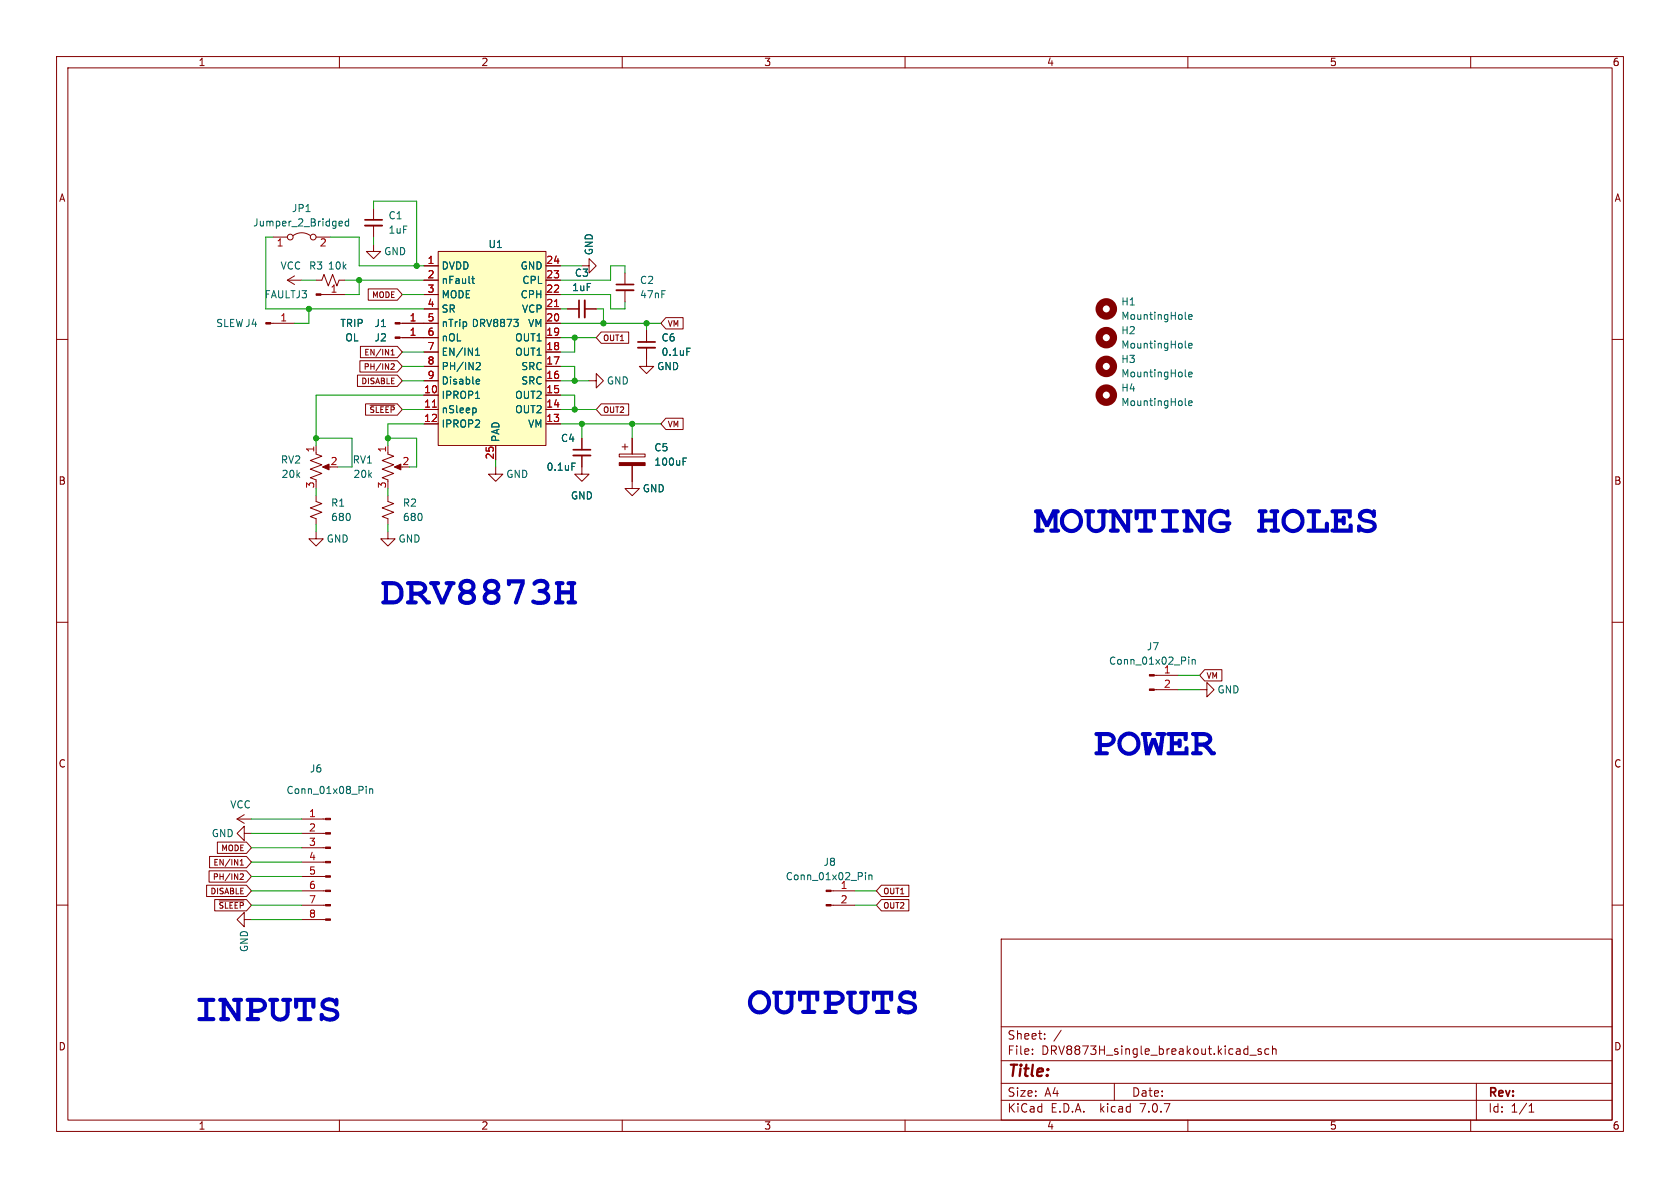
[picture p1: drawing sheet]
<svg xmlns="http://www.w3.org/2000/svg" width="297mm" height="210mm" viewBox="0 0 297 210" stroke-linecap="round" stroke-linejoin="round" font-family="sans-serif">
<g fill="none" stroke="#840000" stroke-width=".18">
<path d="M10 10h277v190h-277zM12 12h273v186h-273zM60 10v2M110 10v2M160 10v2M210 10v2M260 10v2M66 36.8v2.1M66 39.9v2M10 60h2M47.9 57.2h4.2M48.3 41.9h2.5"/>
<path d="M50.8 49.5h2.5M50.8 49.5l1.3 .8M51.8 41.7a2.54 2.54 0 0 1 3.1 0M52.1 48.8l-1.3 .7M55.9 49.5h1l.4-1 .7 2 .8-2 .8 2 .3-1h1.1M55.9 41.9h2.5M56.7 52.1h4.3M65.1 51.1h5.1l.9 1-.9 1h-5.1zM66 43.2v1.3h1.3l-1.3 1.2-1.2-1.2h1.2M70.7 59.7h6.8M70.7 57.2h6.8M74.9 54.6h2.6"/>
<path d="M74.9 49.5h2.6M74.9 52.1h2.6M74.9 47h2.6M77.5 44.5h19v34.2h-19zM96.5 59.7h2.6M96.5 57.2h2.6M96.5 54.6h2.6M96.5 49.5h2.6M96.5 52.1h2.6M96.5 47h2.6M100.3 54.6h2.1M102.9 47h1.2v-1.3l1.3 1.3-1.3 1.3v-1.3"/>
<path d="M103.4 54.6h2M106.3 58.7h4.8v2h-4.8l-.9-1zM110.5 48.3v2M110.5 51.3v2M114.3 58.4v2.1M117.7 56.1h3.1v2.1h-3.1l-.9-1zM285 60h2M55.9 78.7v1.3M63.2 66.3h7l.9 1-.9 1h-7zM63.6 63.8h6.6l.9 1-.9 1h-6.6zM63.7 61.2h6.5l.9 1-.9 1h-6.5zM64.6 71.4h5.6l.9 1-.9 1h-5.6z"/>
<path d="M65.4 71.6h4.4M68.6 78.7v1.3M69.1 64.4l.4-.1 .2 .3-.6 .7h.6M69.1 62.8h.6M69.1 62l.3-.2v1M74.9 69.9h2.6M74.9 72.4h2.6M74.9 74.9h2.6M74.9 67.3h2.6M74.9 64.8h2.6M74.9 62.2h2.6M87.6 78.7v2.6"/>
<path d="M96.5 69.9h2.6M96.5 72.4h2.6M96.5 74.9h2.6M96.5 67.3h2.6M96.5 64.8h2.6M96.5 62.2h2.6M102.9 77.5v2M104.1 67.3h1.3v-1.3l1.3 1.3-1.3 1.3v-1.3M106.3 71.4h4.8v2h-4.8l-.9-1zM110 79h1M110.5 78.5v1M111.8 77.5v2.8"/>
<path d="M114.3 61.5v3.3h1.3l-1.3 1.2-1.3-1.2h1.3M117.7 73.9h3.1v2h-3.1l-.9-1zM55.9 94v1.3h1.2l-1.2 1.2-1.3-1.2h1.3M55.9 80.3l1 .3-2 .8 2 .8-2 .7 2 .8-2 .8 1 .3v.3M55.9 87.6v1l1 .4-2 .8 2 .8-2 .7 1 .4v1M57.4 82.6h1M68.6 80.3l1 .3-2 .8 2 .8-2 .7 2 .8-2 .8 1 .3v.3M68.6 87.6v1l1 .4-2 .8 2 .8-2 .7 1 .4v1M68.6 94v1.3h1.2l-1.2 1.2-1.3-1.2h1.3M70.1 82.6h1M87.6 82.6v1.2h1.3l-1.3 1.3-1.2-1.3h1.2M102.9 80.5v3.3h1.2l-1.2 1.3-1.3-1.3h1.3"/>
<path d="M109.5 80.3h4.5v.5h-4.5zM111.8 82.3v4.1h1.2l-1.2 1.2-1.3-1.2h1.3M10 110h2M204.1 119.4h4.2M213 118.4h3v2h-3l-.9-1zM285 110h2M204.1 121.9h4.2M212.1 121.9h1.3v-1.2l1.2 1.2-1.2 1.3v-1.3M10 160h2M36.5 156.5h7.1l.8 1-.8 1h-7.1zM37 153.9h6.6l.8 1-.8 1h-6.6zM37 151.4h6.6l.8 1-.8 1h-6.6z"/>
<path d="M38 159h5.6l.8 1-.8 1h-5.6zM38.4 148.9h5.2l.8 1-.8 1h-5.2zM38.8 159.3h4.3M41.9 144.8l1.3 .7M41.9 144.8h2.5M42.5 154.6l.3-.1 .2 .3-.6 .7h.6M42.5 152.9h.5M42.5 152.2l.2-.3v1M43.2 147.3v-1.2l-1.3 1.2 1.3 1.3v-1.3h1.2M43.2 144l-1.3 .8M53.3 157.5h4.3M53.3 144.8h4.3"/>
<path d="M53.3 154.9h4.3M53.3 152.4h4.3M53.3 149.9h4.3M53.3 147.3h4.3M146.9 157.5h4.2M155.8 156.5h4.9v2h-4.9l-.9-1zM155.8 159h4.9v2h-4.9l-.9-1zM285 160h2M43.2 162.6v-1.3l-1.3 1.3 1.3 1.2v-1.2h1.2M53.3 160h4.3M53.3 162.6h4.3M146.9 160h4.2"/>
<path d="M177 166h108v32h-108zM60 198v2M110 198v2M160 198v2M177 194.5h108M177 191.5h108M177 187.5h108M177 181.5h108M182.5 186.3v.1M182.5 185.5v.1M184.7 183.6v.1M184.7 182.8v.1"/>
<path d="M187.6 182.1l-1.3 2M197 191.5v3M210 198v2M221 186.5h1.1M223 185.5l-.4-.1-.2 .2 .1 .2 .5 .2v.3h-.6M224.3 185.5l-.4-.1-.3 .3v.4l.1 .2h.6M225 185.5l.2-.1 .3 .1 .1 .9M225 184.9v1.5M260 198v2M261 191.5v6.5M270.3 196.6h.9M270.3 195.5l.4-.4v1.5"/>
<circle cx="51.3" cy="41.9" r=".51"/>
<circle cx="55.4" cy="41.9" r=".51"/>
</g>
<path d="M64.5 39.9h3.1M103.4 53.1v3M109 51.3h3M112.8 61.5h3M101.3 80.5h3.1" fill="none" stroke="#840000" stroke-width=".33"/>
<path d="M64.5 38.9h3.1M102.4 53.1v3M109 50.3h3M101.3 79.5h3.1M112.8 60.5h3" fill="none" stroke="#840000" stroke-width=".3"/>
<g fill="#840000" stroke="#840000" stroke-width=".18">
<path d="M109.5 81.8h4.5v.5h-4.5z"/>
<path d="M69.8 59.6h.9v.2h-.9z"/>
<path d="M47 57h.9v.3h-.9z"/>
<path d="M55.9 51.9h.8v.3h-.8z"/>
<path d="M69.8 57h.9v.3h-.9z"/>
<path d="M203.2 121.8h.9v.2h-.9z"/>
<path d="M203.2 119.3h.9v.2h-.9z"/>
<path d="M57 82.6l1.2-.6v1.1z"/>
<path d="M69.7 82.6l1.2-.6v1.1z"/>
<path d="M146 159.9h.9v.2h-.9z"/>
<path d="M146 157.4h.9v.2h-.9z"/>
<path d="M57.6 162.4h.8v.3h-.8z"/>
<path d="M57.6 159.9h.8v.2h-.8z"/>
<path d="M57.6 157.4h.8v.2h-.8z"/>
<path d="M57.6 154.8h.8v.3h-.8z"/>
<path d="M57.6 152.3h.8v.2h-.8z"/>
<path d="M57.6 149.7h.8v.3h-.8z"/>
<path d="M57.6 147.2h.8v.2h-.8z"/>
<path d="M57.6 144.7h.8v.2h-.8z"/>
</g>
<g fill="none" stroke="#006464" stroke-width=".18">
<path d="M60 39.9h.5M60 39.2l.4-.1 .1 .3-.6 .1M61.6 39.2l-.3-.1-.3 .2 .1 .6h.5M61.6 38.7v1.2M83.4 49.3h.5M83.6 48.8v1.1l.3 .2M90.8 56.5h.8l-.4 .4M91.5 57l.1 .2-.1 .5M209.5 56.3l.2 .2M210.1 56l.6-.1v-.2l-.4-.1-.2 .2 .1 .6h.5M83.9 72.1l.3 .3v.3l-.3 .3M84.1 70.4h.7"/>
<path d="M84.1 62.8h.7M84.1 61.9l.3-.4v1.3M84.2 64.2l.5-.1 .2 .3-.8 .9h.8M84.4 67l.3 .1 .1 .2-.6 .2M84.7 67.8l-.3 .1M121.4 61.5h.6M209.5 61.4l.2 .1M209.5 66.4l.2 .2M209.5 71.5l.2 .2M210.1 61.1l.6-.1v-.2l-.4-.1-.2 .2 .1 .6h.5M210.1 66.2l.6-.1v-.3h-.4l-.2 .2 .1 .6h.5M210.1 71.3l.6-.1v-.3h-.4l-.2 .1 .1 .6h.5"/>
<path d="M101.1 81.9h.6M120.8 81.6h.4M120.8 81h.6M210.2 116.1v.2M210.2 116.6v.8M210.8 116.6v.8M210.8 116.7l.1-.1h.3l.1 .8M64.7 139v.1M64.7 139.4v.9M65.3 139.4v.9M65.3 139.6l.2-.2 .3 .1 .1 .8M153 154.2v.2"/>
<path d="M153 154.7v.8M153.6 154.7v.8M153.6 154.8l.2-.1h.3l.1 .8"/>
</g>
<path d="M77.5 44.5h19v34.2h-19z" fill="#ffffc2" stroke="#ffffc2" stroke-width=".18"/>
<path d="M98 54.2h.8M76.4 72h.8" fill="none" stroke="#a90000" stroke-width=".18"/>
<g fill="none" stroke="#840000" stroke-width="1.3">
<circle cx="195.6" cy="54.6" r="1.27"/>
<circle cx="195.6" cy="59.7" r="1.27"/>
<circle cx="195.6" cy="69.8" r="1.27"/>
<circle cx="195.6" cy="64.8" r="1.27"/>
</g>
<g fill="none" stroke="#009600" stroke-width=".18">
<path d="M66 36.8v-1.2h7.7v11.4M48.3 41.9h-1.3v12.7h27.9M53.3 49.5h2.6M54.6 54.6v2.6h-2.5M58.4 41.9h5.1v5.1h11.4M61 49.5h13.9M63.5 49.5v2.6h-2.5M66 41.9v1.3M71.1 52.1h3.8M99.1 54.6h1.2M99.1 52.1h8.8v2.5h2.6v-1.3M99.1 57.2h17.7"/>
<path d="M99.1 47h3.8M99.1 59.7h6.3M101.6 59.7v2.5h-2.5M105.4 54.6h1.3v2.6M110.5 48.3v-1.3h-2.6v2.5h-8.8M114.3 57.2v1.2M55.9 77.5h6.3v5.1h-2.5M68.6 77.5h5.1v5.1h-1.3M71.1 64.8h3.8M71.1 72.4h3.8M71.1 67.3h3.8M71.1 62.2h3.8"/>
<path d="M74.9 69.9h-19v8.8M74.9 74.9h-6.3v3.8M99.1 64.8h2.5v2.5M99.1 69.9h2.5v2.5M99.1 74.9h17.7M99.1 72.4h6.3M99.1 67.3h5M102.9 74.9v2.6M111.8 74.9v2.6M55.9 86.4v1.2M55.9 92.7v1.3M68.6 86.4v1.2"/>
<path d="M68.6 92.7v1.3M87.6 81.3v1.3M208.3 119.4h3.8M208.3 121.9h3.8M44.4 157.5h8.9M44.4 154.9h8.9M44.4 152.4h8.9M44.4 144.8h8.9M44.4 149.9h8.9M44.4 147.3h8.9M151.1 157.5h3.8M44.4 160h8.9"/>
<path d="M44.4 162.6h8.9M151.1 160h3.8"/>
</g>
<g fill="#009600" stroke="#009600" stroke-width=".18">
<circle cx="54.6" cy="54.6" r=".46"/>
<circle cx="63.5" cy="49.5" r=".46"/>
<circle cx="73.7" cy="47" r=".46"/>
<circle cx="101.6" cy="72.4" r=".46"/>
<circle cx="102.9" cy="74.9" r=".46"/>
<circle cx="101.6" cy="59.7" r=".46"/>
<circle cx="101.6" cy="67.3" r=".46"/>
<circle cx="68.6" cy="77.5" r=".46"/>
<circle cx="55.9" cy="77.5" r=".46"/>
<circle cx="106.7" cy="57.2" r=".46"/>
<circle cx="111.8" cy="74.9" r=".46"/>
<circle cx="114.3" cy="57.2" r=".46"/>
</g>
<g font-size="7.2" fill="#0000c2">
<text x="182.9" y="95">MOUNTINGHOLES</text>
<text x="67.3" y="107.7">DRV8873H</text>
<text x="193" y="134.4">POWER</text>
<text x="34.3" y="181.4">INPUTS</text>
<text x="132.1" y="180.1">OUTPUTS</text>
</g>
<text font-size="2.8" fill="#840000" x="178" y="190.9">Title:</text>
<g font-size="2.1" fill="#840000">
<text x="178" y="184">Sheet:</text>
<text x="178" y="186.7">File:</text>
<text x="184.1" y="186.7">DRV8873H_single_breakout.kicad_sch</text>
<text x="178" y="196.9">KiCad</text>
<text x="178" y="194.1">Size:</text>
<text x="184.7" y="194.1">A4</text>
<text x="185.7" y="196.9">E.D.A.</text>
<text x="194.6" y="196.9">kicad</text>
<text x="200" y="194.1">Date:</text>
<text x="201.8" y="196.9">7.0.7</text>
<text x="263" y="194.3">Rev:</text>
<text x="263" y="196.9">Id:</text>
<text x="267.1" y="196.9">1/1</text>
</g>
<g font-size="1.8" fill="#840000">
<text x="35" y="11.9">1</text>
<text x="85" y="11.9">2</text>
<text x="135" y="11.9">3</text>
<text x="185" y="11.9">4</text>
<text x="235" y="11.9">5</text>
<text x="285" y="11.9">6</text>
<text x="10.3" y="35.9">A</text>
<text x="285.3" y="35.9">A</text>
<text x="10.3" y="85.9">B</text>
<text x="285.3" y="85.9">B</text>
<text x="10.3" y="135.9">C</text>
<text x="285.3" y="135.9">C</text>
<text x="10.3" y="185.9">D</text>
<text x="285.3" y="185.9">D</text>
<text x="35" y="199.9">1</text>
<text x="85" y="199.9">2</text>
<text x="135" y="199.9">3</text>
<text x="185" y="199.9">4</text>
<text x="235" y="199.9">5</text>
<text x="285" y="199.9">6</text>
</g>
<g font-size="1.8" fill="#006464">
<text x="44.7" y="40.2">Jumper_2_Bridged</text>
<text x="51.5" y="37.7">JP1</text>
<text x="68.6" y="39">C1</text>
<text x="68.6" y="41.5">1uF</text>
<text x="49.5" y="47.9">VCC</text>
<text x="54.5" y="47.9">R3</text>
<text x="57.9" y="47.9">10k</text>
<text x="67.8" y="45.3">GND</text>
<text x="78" y="47.9">DVDD</text>
<text x="86.3" y="44">U1</text>
<text x="91.9" y="47.9">GND</text>
<text x="105" y="45.2" transform="rotate(-90 105 45.2)">GND</text>
<text x="46.7" y="52.9">FAULTJ3</text>
<text x="78" y="50.4">nFault</text>
<text x="78" y="52.9">MODE</text>
<text x="91.9" y="52.9">CPH</text>
<text x="92.2" y="50.4">CPL</text>
<text x="101.1" y="51.7">1uF</text>
<text x="101.5" y="49.1">C3</text>
<text x="113" y="50.4">C2</text>
<text x="113" y="52.9">47nF</text>
<text x="38.1" y="58">SLEWJ4</text>
<text x="60.1" y="58">TRIP</text>
<text x="66.1" y="58">J1</text>
<text x="78" y="55.5">SR</text>
<text x="78" y="58">nTrip</text>
<text x="83.3" y="58">DRV8873</text>
<text x="92.2" y="55.5">VCP</text>
<text x="93.3" y="58">VM</text>
<text x="198.1" y="59.3">H2</text>
<text x="198.1" y="54.2">H1</text>
<text x="198.1" y="56.7">MountingHole</text>
<text x="60.9" y="60.6">OL</text>
<text x="66.1" y="60.6">J2</text>
<text x="78" y="60.6">nOL</text>
<text x="78" y="63.1">EN/IN1</text>
<text x="78" y="65.6">PH/IN2</text>
<text x="91" y="63.1">OUT1</text>
<text x="91" y="60.6">OUT1</text>
<text x="92.1" y="65.6">SRC</text>
<text x="116.1" y="65.6">GND</text>
<text x="116.8" y="60.6">C6</text>
<text x="116.8" y="63.1">0.1uF</text>
<text x="198.1" y="61.8">MountingHole</text>
<text x="198.1" y="64.4">H3</text>
<text x="78" y="70.7">IPROP1</text>
<text x="78" y="68.2">Disable</text>
<text x="91" y="70.7">OUT2</text>
<text x="92.1" y="68.2">SRC</text>
<text x="107.2" y="68.2">GND</text>
<text x="198.1" y="66.9">MountingHole</text>
<text x="198.1" y="69.4">H4</text>
<text x="198.1" y="72">MountingHole</text>
<text x="78" y="73.3">nSleep</text>
<text x="78" y="75.8">IPROP2</text>
<text x="91" y="73.3">OUT2</text>
<text x="93.3" y="75.8">VM</text>
<text x="49.6" y="82.1">RV2</text>
<text x="62.3" y="82.1">RV1</text>
<text x="88.5" y="78.2" transform="rotate(-90 88.5 78.2)">PAD</text>
<text x="96.5" y="83.4">0.1uF</text>
<text x="99.1" y="78.3">C4</text>
<text x="115.6" y="80">C5</text>
<text x="115.6" y="82.5">100uF</text>
<text x="49.7" y="84.7">20k</text>
<text x="58.4" y="89.8">R1</text>
<text x="62.4" y="84.7">20k</text>
<text x="71.1" y="89.8">R2</text>
<text x="89.4" y="84.7">GND</text>
<text x="100.8" y="88.5">GND</text>
<text x="113.5" y="87.2">GND</text>
<text x="58.4" y="92.3">680</text>
<text x="71.1" y="92.3">680</text>
<text x="57.7" y="96.1">GND</text>
<text x="70.4" y="96.1">GND</text>
<text x="196" y="117.7">Conn_01x02_Pin</text>
<text x="202.6" y="115.2">J7</text>
<text x="205.7" y="119.1">1</text>
<text x="215.1" y="122.8">GND</text>
<text x="54.7" y="136.8">J6</text>
<text x="40.6" y="143.1">VCC</text>
<text x="50.5" y="140.6">Conn_01x08_Pin</text>
<text x="37.3" y="148.2">GND</text>
<text x="138.8" y="155.8">Conn_01x02_Pin</text>
<text x="145.5" y="153.3">J8</text>
<text x="148.5" y="157.2">1</text>
<text x="44" y="168.4" transform="rotate(-90 44 168.4)">GND</text>
</g>
<g font-size="1.8" fill="#a90000">
<text x="48.8" y="43.9">1</text>
<text x="56.4" y="43.9">2</text>
<text x="75.5" y="46.7">1</text>
<text x="96.5" y="46.7">24</text>
<text x="58.3" y="51.8">1</text>
<text x="75.5" y="49.3">2</text>
<text x="75.5" y="51.8">3</text>
<text x="96.5" y="51.8">22</text>
<text x="96.5" y="49.3">23</text>
<text x="49.5" y="56.9">1</text>
<text x="72.3" y="59.4">1</text>
<text x="72.3" y="56.9">1</text>
<text x="75.5" y="54.4">4</text>
<text x="75.5" y="56.9">5</text>
<text x="75.5" y="59.4">6</text>
<text x="96.5" y="59.4">19</text>
<text x="96.5" y="56.9">20</text>
<text x="96.5" y="54.4">21</text>
<text x="75.5" y="62">7</text>
<text x="75.5" y="64.5">8</text>
<text x="96.5" y="64.5">17</text>
<text x="96.5" y="62">18</text>
<text x="74.9" y="69.6">10</text>
<text x="75.5" y="67.1">9</text>
<text x="96.5" y="69.6">15</text>
<text x="96.5" y="67.1">16</text>
<text x="74.9" y="72.1">11</text>
<text x="74.9" y="74.7">12</text>
<text x="96.5" y="74.7">13</text>
<text x="96.5" y="72.1">14</text>
<text x="55.6" y="80.1" transform="rotate(-90 55.6 80.1)">1</text>
<text x="58.3" y="82.3">2</text>
<text x="68.3" y="80.1" transform="rotate(-90 68.3 80.1)">1</text>
<text x="71" y="82.3">2</text>
<text x="87.4" y="81.3" transform="rotate(-90 87.4 81.3)">25</text>
<text x="55.6" y="86.4" transform="rotate(-90 55.6 86.4)">3</text>
<text x="68.3" y="86.4" transform="rotate(-90 68.3 86.4)">3</text>
<text x="205.7" y="121.7">2</text>
<text x="54.5" y="144.5">1</text>
<text x="54.5" y="147.1">2</text>
<text x="54.5" y="149.6">3</text>
<text x="54.5" y="152.1">4</text>
<text x="54.5" y="154.7">5</text>
<text x="54.5" y="157.2">6</text>
<text x="54.5" y="159.8">7</text>
<text x="148.5" y="159.8">2</text>
<text x="54.5" y="162.3">8</text>
</g>
<g font-size="1.4" fill="#840000">
<text x="65.6" y="52.9">MODE</text>
<text x="118" y="58">VM</text>
<text x="64.2" y="65.6">PH/IN2</text>
<text x="64.3" y="63">EN/IN1</text>
<text x="106.5" y="60.5">OUT1</text>
<text x="63.7" y="68.1">DISABLE</text>
<text x="65.2" y="73.2">~{SLEEP}</text>
<text x="106.5" y="73.2">OUT2</text>
<text x="118" y="75.7">VM</text>
<text x="213.2" y="120.2">VM</text>
<text x="37.5" y="155.7">PH/IN2</text>
<text x="37.6" y="153.2">EN/IN1</text>
<text x="39" y="150.7">MODE</text>
<text x="37.1" y="158.3">DISABLE</text>
<text x="38.5" y="160.8">~{SLEEP}</text>
<text x="156.1" y="158.3">OUT1</text>
<text x="156.1" y="160.8">OUT2</text>
</g>
</svg>
